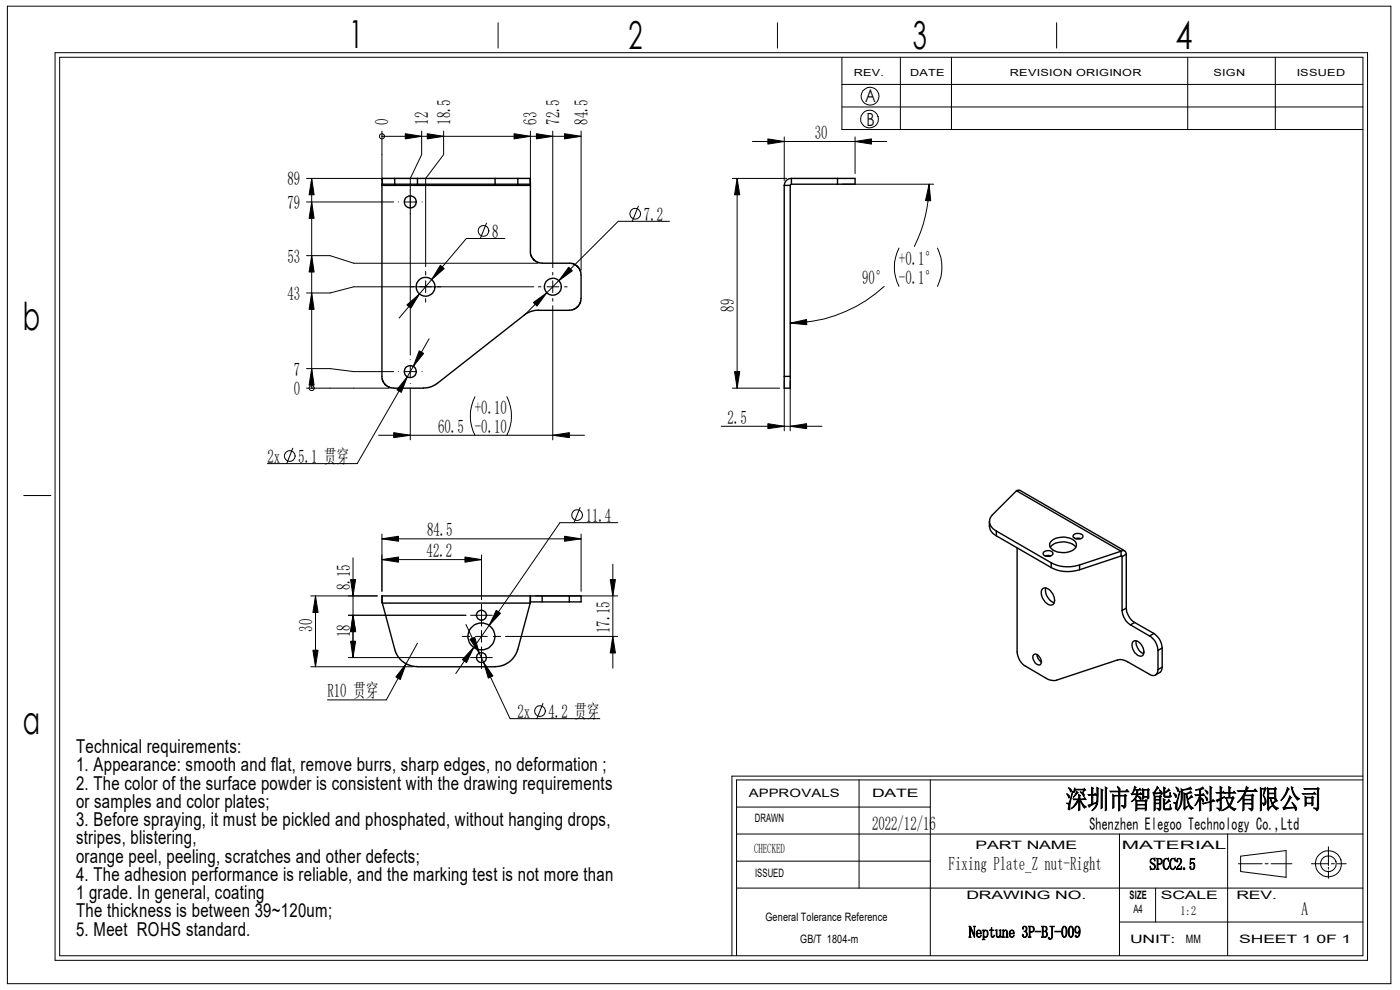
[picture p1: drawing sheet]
<svg xmlns="http://www.w3.org/2000/svg" width="297mm" height="210mm" viewBox="0 0 297 210" stroke-linecap="round" stroke-linejoin="round" font-family="sans-serif">
<g fill="none" stroke="#000" stroke-width=".21">
<path d="M1.6 1.3h293.5v207.4h-293.5zM11.7 11.2h278.4v192.5h-278.4zM12.7 12.1h276.4v190.6h-276.4zM105.7 4.8v5.4M164.9 4.8v5.4M178.6 12.1v15.4h110.5M178.6 17.9h110.5M191 12.1v15.4M201.8 12.1v15.4M224.2 4.8v5.4M252 12.1v15.4M270.6 12.1v15.4"/>
<path d="M65 37.8h22.5M66.1 37.8l.5 3.5h-1zM66.1 37.8v44.5M81 28.9h.1M81 27.8v10.5M81 28.9h42.3M86 28.4l3.5 .5-3.5 .6zM89.5 27.8v5l-2.5 5v37.5M90.6 28.4l3.5 .5-3.5 .6zM94.1 27.8v5l-3.8 5v18.8M109.1 28.4l3.4 .5-3.4 .6zM112.5 27.8v10.5"/>
<path d="M113.8 28.4l3.5 .5-3.5 .6zM117.3 27.8v29M119.8 28.4l3.5 .5-3.5 .6zM123.3 27.8v29.5M155.4 37.8h11.5M156.4 37.8l.5 3.5h-1.1zM156.4 37.8v44.5M159.6 30h28.5M162.9 29.5l3.5 .5-3.5 .6zM166.4 29v9.3M178.6 22.7h110.5M178.7 39.1h19.4"/>
<path d="M181.4 30l3.5-.5v1.1zM181.4 29v7.8M197.1 39.1l.3 3.5-1.1-.1zM197.1 39.1a29.9 29.9 0 0 1-3.1 13.2M65 54.2h5l5.1 1.6h38.9M65 42.8h18.5M66.1 54.2l.5 3.5h-1zM66.1 42.8l.5 3.5h-1zM84.5 42.8h.1M85.8 42.8h2.5M87 45.3h.1M89.5 42.8h.1"/>
<path d="M90.3 57.6v.7M90.3 59.6v2.5M93.4 56.3l.8 .7-2.6 2.3zM103.2 47.3l-1.3 3.3M107.1 50.6h-8.2l-14.2 16.9M117.3 57.8v.5M117.3 59.6v2.5M120.6 56.7l.8 .7-2.9 2.2zM135.4 43.7l-1.3 3.3M142 46.9h-10.9l-19.8 19.9M190.7 52.6a9 9 0 0 0 0 8.1M198.9 52.6a9.3 9.3 0 0 1 0 8.1"/>
<path d="M65 78.2h5l5.1 .6h8.4M66.1 78.2l.5 3.5h-1zM66.1 62.1l.5 3.5h-1zM84.5 78.8h.1M85.8 78.8h2.5M86.3 64.7l2.7-2.3-1.8 3zM86.4 79.9l-1.3 3.3-.9-.5zM87 76.3h.1M87 77.6v2.5M88.9 74.4l1 .6-2.2 2.7zM89.5 78.8h.1M90.3 63.3v.8"/>
<path d="M91 71.9l-15.2 26.4h-19.1M113.2 64.2l2.8-2.1-2.1 2.8zM113.2 60.8h-38.1l-5.1 1.3h-5M114.2 60.8h.6M116 60.8h2.5M117.3 63.3v.6M117.3 64.9v28.4M119.8 60.8h.5M155.8 78.8h1.1l-.5 3.5zM167.6 68.5l3.5-.7 .1 1.1zM187.6 60.7a29.7 29.7 0 0 1-20 7.8M62.1 95.1l-1.3 3.2"/>
<path d="M65 82.3h17.5M66.1 82.3h.1M80.3 92.3h43.7M83.5 91.8l3.5 .5-3.5 .5zM87 81.3v.1M87 82.3v11M100.8 84.2a9.1 9.1 0 0 0 0 8.1M107.5 84.2a9.1 9.1 0 0 1 0 8.1M117.3 92.3l3.5-.5v1zM153 90.4h21.4M155.4 82.3h10M162.9 89.9l3.5 .5-3.5 .5z"/>
<path d="M166.4 80.8v10.6M167.6 90.4l3.5-.5v1zM167.6 80.8v10.6M5 105.1h5.8M74.9 118.3v21.2M81 114.3l3.5-.6v1.1zM81 118.7l3.5-.5v1.1zM81 113.3v12.1M81 114.3h42.3M81 118.7h21.2M98.6 118.2l3.6 .5-3.6 .6zM102.2 117.7v9.5"/>
<path d="M119.8 113.7l3.5 .6-3.5 .5zM123.1 107.7l-1.3 3.2M123.3 113.3v12.1M130 119.7v22M131.1 110.9h-12.3l-22.1 32M65.9 126.4h14.2M66.4 137.9h1.1l-.6 3.5zM66.9 126.4l.6 3.5h-1.1zM66.9 126.4v15M73.9 139.5h24.9M73.9 130.5h24.9M74.4 136h1l-.5 3.5z"/>
<path d="M74.4 122.9h1l-.5 3.5zM74.9 130.5l.5 3.5h-1zM88.6 136.4l-6.6 12.1h-12.5M98 135h1.7M98.8 132.5l9.4 19.9h19.1M99.7 135.6l1-.4 1 3.4zM99.8 139.5h4.6M99.8 130.5h4.6M100.5 137.3l-1.5 3.2-.9-.6zM100.9 135h2.5M102.2 128.2v4.6M102.2 133.7v2.5"/>
<path d="M102.2 137.2v4.6M104.6 135h1.6M105.3 129.5l.9 .6-2.4 2.6zM107.2 135h23.8M113.5 126.4h17.5M129.5 122.9h1.1l-.6 3.5zM130 135l.6 3.5h-1.1zM65.9 141.4h21.6M86.1 140.8l-1.2 3.3-.9-.5zM102.6 140.5l2 2.9-1 .4zM115.2 149.2l-1.3 3.3M156.3 171.2h41.1"/>
<path d="M156.3 176.9h132.8M182.2 165.4v23M197.4 165.4v37.3M237.5 176.9v25.8M260.4 176.9v25.8M281.8 179.6v4M289.1 165.4h-132.8v37.3M289.1 164.6h-133.8v38.1M156.3 188.4h132.8M156.3 182.7h41.1M237.5 195.6h51.6M245.2 188.4v7.2"/>
<path d="M262.7 183.2h5.1M263.2 181.6l9.6-1.2v5.7l-9.6-1.2zM268.4 183.2h.6M269.7 183.2h4.4M278.2 183.2h3.6M281.8 184v.4M281.8 184.7v1.6M282.4 183.2h.7M283.7 183.2h1.9"/>
<circle cx="81" cy="28.9" r=".55"/>
<circle cx="184.5" cy="25.3" r="1.89"/>
<circle cx="184.6" cy="20.4" r="1.88"/>
<circle cx="102.6" cy="49" r="1.14"/>
<circle cx="134.7" cy="45.3" r="1.14"/>
<circle cx="61.5" cy="96.7" r="1.14"/>
<circle cx="66.1" cy="82.3" r=".53"/>
<circle cx="122.4" cy="109.3" r="1.14"/>
<circle cx="114.6" cy="150.8" r="1.14"/>
<circle cx="281.8" cy="183.2" r="1.68"/>
<circle cx="281.8" cy="183.2" r="2.78"/>
</g>
<g fill="none" stroke="#000" stroke-width=".3">
<path d="M81 39.3v41l.3 .8 .5 .6 .8 .5 .9 .1M81 39.3h31.5M81.1 37.8l-.1 1.5M81.1 39.1l-.1 .2M81.1 37.8h2.6M81.1 39.1h2.6M81.1 37.8v1.3M83.7 39.1h4.9M83.7 37.8h4.9M83.7 37.8v1.3M88.6 37.8v1.3M88.6 37.8h16.4"/>
<path d="M88.6 39.1h16.4M105 37.8h4.9M105 39.1h4.9M105 37.8v1.3M109.9 37.8h2.6M109.9 39.1h2.6M109.9 37.8v1.3M112.5 37.8v1.5M112.5 39.1v.2M112.5 37.8v1.3M112.5 39.3v14.5l.3 .8 .7 .7 1.1 .5h6.6l.5 .2 1.1 .8 .4 .9 .1 .6-.1 5.5-.3 .8-.5 .6-.7 .5-.9 .1h-6.5M166.4 39.3h1.2"/>
<path d="M166.4 39.3v40.5M167.6 39.3v40.5M167.9 37.8a1.52 1.52 0 0 0-1.5 1.5M167.9 39.1l-.3 .2M167.9 37.8h9.8M167.9 39.1h9.8M167.9 37.8v1.3M177.7 37.8h3.7v1.3h-3.7M177.7 37.8v1.3M114.3 65.8l-1.5 .2-1.4 .7-19 14.9-.9 .4-1.1 .3h-6.9M166.4 79.8v2.5h1.2v-2.5M166.4 79.8h1.2"/>
<path d="M209.9 110.6a2.67 2.67 0 0 0 1.5 3.1M211.4 112.6l11.6 6.8M211.4 112.6v1.1M211.4 113.7l11.6 6.7M215.6 104.1l-5 5.1a2.07 2.07 0 0 0 .8 3.4M215.6 104.1l.8-.1 22.2 12.8M215.6 104.1l22.2 12.8M215.8 116.2v22.1a3.8 3.8 0 0 0 1.8 3l4.4 2.6a2.98 2.98 0 0 0 2.2 .4l12.9-4.3a2.71 2.71 0 0 1 2.2 .4l4.6 2.6a1.07 1.07 0 0 0 1.2 .2 1.07 1.07 0 0 0 .6-1.2M221.4 117.1a1.24 1.24 0 0 1 2 .4 1.26 1.26 0 0 1-2.1-.1zM221.8 117.9l.6-.1 .5 .1M222.8 116.1a3.8 3.8 0 0 1 5.4 0M222.9 114.9a3.9 3.9 0 0 1 5.3 .1 1.41 1.41 0 0 1-1.2 2 3.8 3.8 0 0 1-4.2-.9l-.1-.7z"/>
<path d="M223 119.4a7.7 7.7 0 0 0 6 .4M223 119.4v1M227.8 113.5a1.42 1.42 0 0 1 1.9 .2 1.18 1.18 0 0 1-1.9 .3l-.2-.3zM228.1 114.3h1.2M229 119.8v1.1M237.8 116.9l.5-.1h.3l.3 .8M237.8 117.9l.2 .2M237.8 116.9l-8.8 2.9M237.8 116.9v1M237.8 117.9l-8.8 3M238 118.1v11.4M238.9 117.6l-.9 .5"/>
<path d="M238.9 117.6v11.4M81 126.4l.1 1.5M81 126.4h31.5M81.1 127.9l2.6 9.9 .5 1.2 1.1 1.2 1 .7 1.2 .4 1.1 .1M81.1 127.9h31.4M112.5 127.9l-2.9 10.4-.8 1.4-1.4 1.1-1.1 .5-1.3 .1h-16.4M112.5 126.4v1.5M112.5 127.7v.2M112.5 127.7h2.5M112.5 126.4h2.5M112.5 126.4v1.3M115 126.4h5.8"/>
<path d="M115 126.4v1.3M115 127.7h5.8M120.8 126.4h2.5v1.3h-2.5M120.8 126.4v1.3M219.3 138.9a1.29 1.29 0 0 1 1.6 1.3 .64 .64 0 0 1-.2 .8 .64 .64 0 0 1-.9-.2 1.57 1.57 0 0 1-.5-1.9zM220 138.9a1.9 1.9 0 0 0 .9 1.5M221.1 124.9a1.4 1.4 0 0 1 2.1 .9 1.69 1.69 0 0 1 0 2.5 2.45 2.45 0 0 1-2.3-2.4zM221.9 124.7a2.77 2.77 0 0 0 1.7 3.1M223 120.4a7.7 7.7 0 0 0 6 .5M238 129.5a4 4 0 0 0 1.8 3M238.9 129a4 4 0 0 0 1.8 3M238.9 129l-.9 .5"/>
<path d="M239.8 132.5l4.1 2.4M240.4 136.1a1.29 1.29 0 0 1 1.7 .7 1.83 1.83 0 0 1 .2 2.3 1.91 1.91 0 0 1-2.1-1.9v-.8zM240.7 132l-.9 .5M240.7 132l4.1 2.4M241 135.9a2.67 2.67 0 0 0 1.6 2.7M243.9 134.9a3.8 3.8 0 0 1 1.8 3.1M244.8 134.4a3.9 3.9 0 0 1 1.7 3.1M244.8 134.4l-.9 .5M245.7 138v4M246.5 137.5l-.8 .5M246.5 137.5v4M246.5 141.5l-.1 .7-.3 .4-1 .6"/>
<path d="M246.5 141.5l-.8 .5"/>
<circle cx="87" cy="42.8" r="1.27"/>
<circle cx="87" cy="78.8" r="1.27"/>
<circle cx="90.3" cy="60.8" r="2"/>
<circle cx="117.3" cy="60.8" r="1.81"/>
<circle cx="102.1" cy="139.5" r="1.06"/>
<circle cx="102.1" cy="130.5" r="1.05"/>
<circle cx="102.1" cy="135" r="2.86"/>
</g>
<g fill="#000">
<path d="M66.1 37.8l.5 3.5h-1zM86 28.4l3.5 .5-3.5 .6zM90.6 28.4l3.5 .5-3.5 .6zM109.1 28.4l3.4 .5-3.4 .6zM113.8 28.4l3.5 .5-3.5 .6zM119.8 28.4l3.5 .5-3.5 .6zM156.4 37.8l.5 3.5h-1.1zM162.9 29.5l3.5 .5-3.5 .6zM181.4 30l3.5-.5v1.1zM197.1 39.1l.3 3.5-1.1-.1zM66.1 54.2l.5 3.5h-1zM66.1 42.8l.5 3.5h-1z"/>
<path d="M93.4 56.3l.8 .7-2.6 2.3zM120.6 56.7l.8 .7-2.9 2.2zM66.1 78.2l.5 3.5h-1zM66.1 62.1l.5 3.5h-1zM86.4 79.9l-1.3 3.3-.9-.5zM88.9 74.4l1 .6-2.2 2.7zM86.3 64.7l2.7-2.3-1.8 3zM113.2 64.2l2.8-2.1-2.1 2.8zM167.6 68.5l3.5-.7 .1 1.1zM83.5 91.8l3.5 .5-3.5 .5zM117.3 92.3l3.5-.5v1zM155.8 78.8h1.1l-.5 3.5z"/>
<path d="M162.9 89.9l3.5 .5-3.5 .5zM167.6 90.4l3.5-.5v1zM81 114.3l3.5-.6v1.1zM81 118.7l3.5-.5v1.1zM98.6 118.2l3.6 .5-3.6 .6zM119.8 113.7l3.5 .6-3.5 .5zM66.9 126.4l.6 3.5h-1.1zM74.4 136h1l-.5 3.5zM74.9 130.5l.5 3.5h-1zM74.4 122.9h1l-.5 3.5zM100.5 137.3l-1.5 3.2-.9-.6zM99.7 135.6l1-.4 1 3.4z"/>
<path d="M105.3 129.5l.9 .6-2.4 2.6zM129.5 122.9h1.1l-.6 3.5zM130 135l.6 3.5h-1.1zM66.4 137.9h1.1l-.6 3.5zM86.1 140.8l-1.2 3.3-.9-.5zM102.6 140.5l2 2.9-1 .4z"/>
</g>
<g font-size="8.2">
<text x="74.1" y="10.2">1</text>
<text x="133.3" y="10.4">2</text>
<text x="193.7" y="10.5">3</text>
<text x="249.4" y="10.5">4</text>
<text x="4.8" y="70">b</text>
<text x="4.9" y="155.7">a</text>
</g>
<text font-size="5.6" x="226.1" y="171.4">深圳市智能派科技有限公司</text>
<g font-size="4.1">
<text x="16.1" y="159.8">Technical requirements:</text>
<text x="16.1" y="163.6">1. Appearance: smooth and flat, remove burrs, sharp edges, no deformation ;</text>
<text x="16.1" y="167.5">2. The color of the surface powder is consistent with the drawing requirements</text>
<text x="16.1" y="171.4">or samples and color plates;</text>
<text x="16.1" y="175.3">3. Before spraying, it must be pickled and phosphated, without hanging drops,</text>
<text x="16.1" y="179.1">stripes, blistering,</text>
<text x="16.1" y="183">orange peel, peeling, scratches and other defects;</text>
<text x="16.1" y="186.9">4. The adhesion performance is reliable, and the marking test is not more than</text>
<text x="16.1" y="190.8">1 grade. In general, coating</text>
<text x="16.1" y="194.6">The thickness is between 39~120um;</text>
<text x="16.1" y="198.5">5. Meet ROHS standard.</text>
</g>
<g font-size="4">
<text x="82.4" y="26.5" transform="rotate(-90 82.4 26.5)">0</text>
<text x="90.8" y="26.5" transform="rotate(-90 90.8 26.5)">12</text>
<text x="95.5" y="26.5" transform="rotate(-90 95.5 26.5)">18.5</text>
<text x="113.9" y="26.5" transform="rotate(-90 113.9 26.5)">63</text>
<text x="118.7" y="26.5" transform="rotate(-90 118.7 26.5)">72.5</text>
<text x="124.7" y="26.5" transform="rotate(-90 124.7 26.5)">84.5</text>
<text x="172.8" y="29.5">30</text>
<text x="61" y="39.3">89</text>
<text x="61" y="44.3">79</text>
<text x="136.6" y="46.8">7.2</text>
<text x="104.4" y="50.5">8</text>
<text x="61" y="55.7">53</text>
<text x="190.7" y="56.1">+0.1°</text>
<text x="61" y="63.6">43</text>
<text x="182.9" y="60.2">90° -0.1°</text>
<text x="155.7" y="66.1" transform="rotate(-90 155.7 66.1)">89</text>
<text x="62.3" y="83.8">0</text>
<text x="62.3" y="79.7">7</text>
<text x="100.8" y="87.7">+0.10</text>
<text x="154.3" y="89.9">2.5</text>
<text x="93" y="91.8">60.5 -0.10</text>
<text x="56.7" y="98.2">2x</text>
<text x="63.3" y="98.2">5.1 贯穿</text>
<text x="90.6" y="113.7">84.5</text>
<text x="124.2" y="110.7">11.4</text>
<text x="90.5" y="118.2">42.2</text>
<text x="74.3" y="125.1" transform="rotate(-90 74.3 125.1)">8.15</text>
<text x="66.3" y="134" transform="rotate(-90 66.3 134)">30</text>
<text x="74.3" y="135.2" transform="rotate(-90 74.3 135.2)">18</text>
<text x="129.4" y="134.3" transform="rotate(-90 129.4 134.3)">17.15</text>
<text x="69.5" y="147.9">R10 贯穿</text>
<text x="109.8" y="152.3">2x</text>
<text x="116.4" y="152.3">4.2 贯穿</text>
<text x="185" y="176">2022/12/16</text>
<text x="201.3" y="184.5">Fixing Plate_Z nut-Right</text>
</g>
<g font-size="3.9">
<text x="183.6" y="21.6">A</text>
<text x="183.8" y="26.6">B</text>
<text x="231.1" y="176">Shenzhen Elegoo Technology Co.,Ltd</text>
<text x="276.1" y="194.1">A</text>
</g>
<g font-size="3.5">
<text x="243.8" y="184.5">SPCC2.5</text>
<text x="205.5" y="198.9">Neptune 3P-BJ-009</text>
</g>
<g font-size="2.8">
<text x="160" y="181">CHECKED</text>
<text x="250.4" y="194.2">1:2</text>
</g>
<g font-size="2.5">
<text x="158.8" y="169.2">APPROVALS</text>
<text x="185" y="169.2">DATE</text>
<text x="160.1" y="174.3">DRAWN</text>
<text x="160.2" y="186">ISSUED</text>
<text x="207" y="180.1">PART NAME</text>
<text x="238" y="180.1">MATERIAL</text>
<text x="205" y="190.7">DRAWING NO.</text>
<text x="239.6" y="190.7">SIZE</text>
<text x="246.3" y="190.7">SCALE</text>
<text x="262.3" y="190.7">REV.</text>
<text x="162.4" y="195.3">General Tolerance Reference</text>
<text x="240.5" y="193.8">A4</text>
<text x="169.8" y="199.9">GB/T 1804-m</text>
<text x="239.7" y="199.9">UNIT:</text>
<text x="251.5" y="199.9">MM</text>
<text x="262.9" y="199.9">SHEET 1</text>
<text x="279.3" y="199.9">0F 1</text>
</g>
<g font-size="2.1">
<text x="181.1" y="16.1">REV.</text>
<text x="193.1" y="16.1">DATE</text>
<text x="214.2" y="16.1">REVISION ORIGINOR</text>
<text x="257.4" y="16.1">SIGN</text>
<text x="275.1" y="16.1">ISSUED</text>
</g>
</svg>
